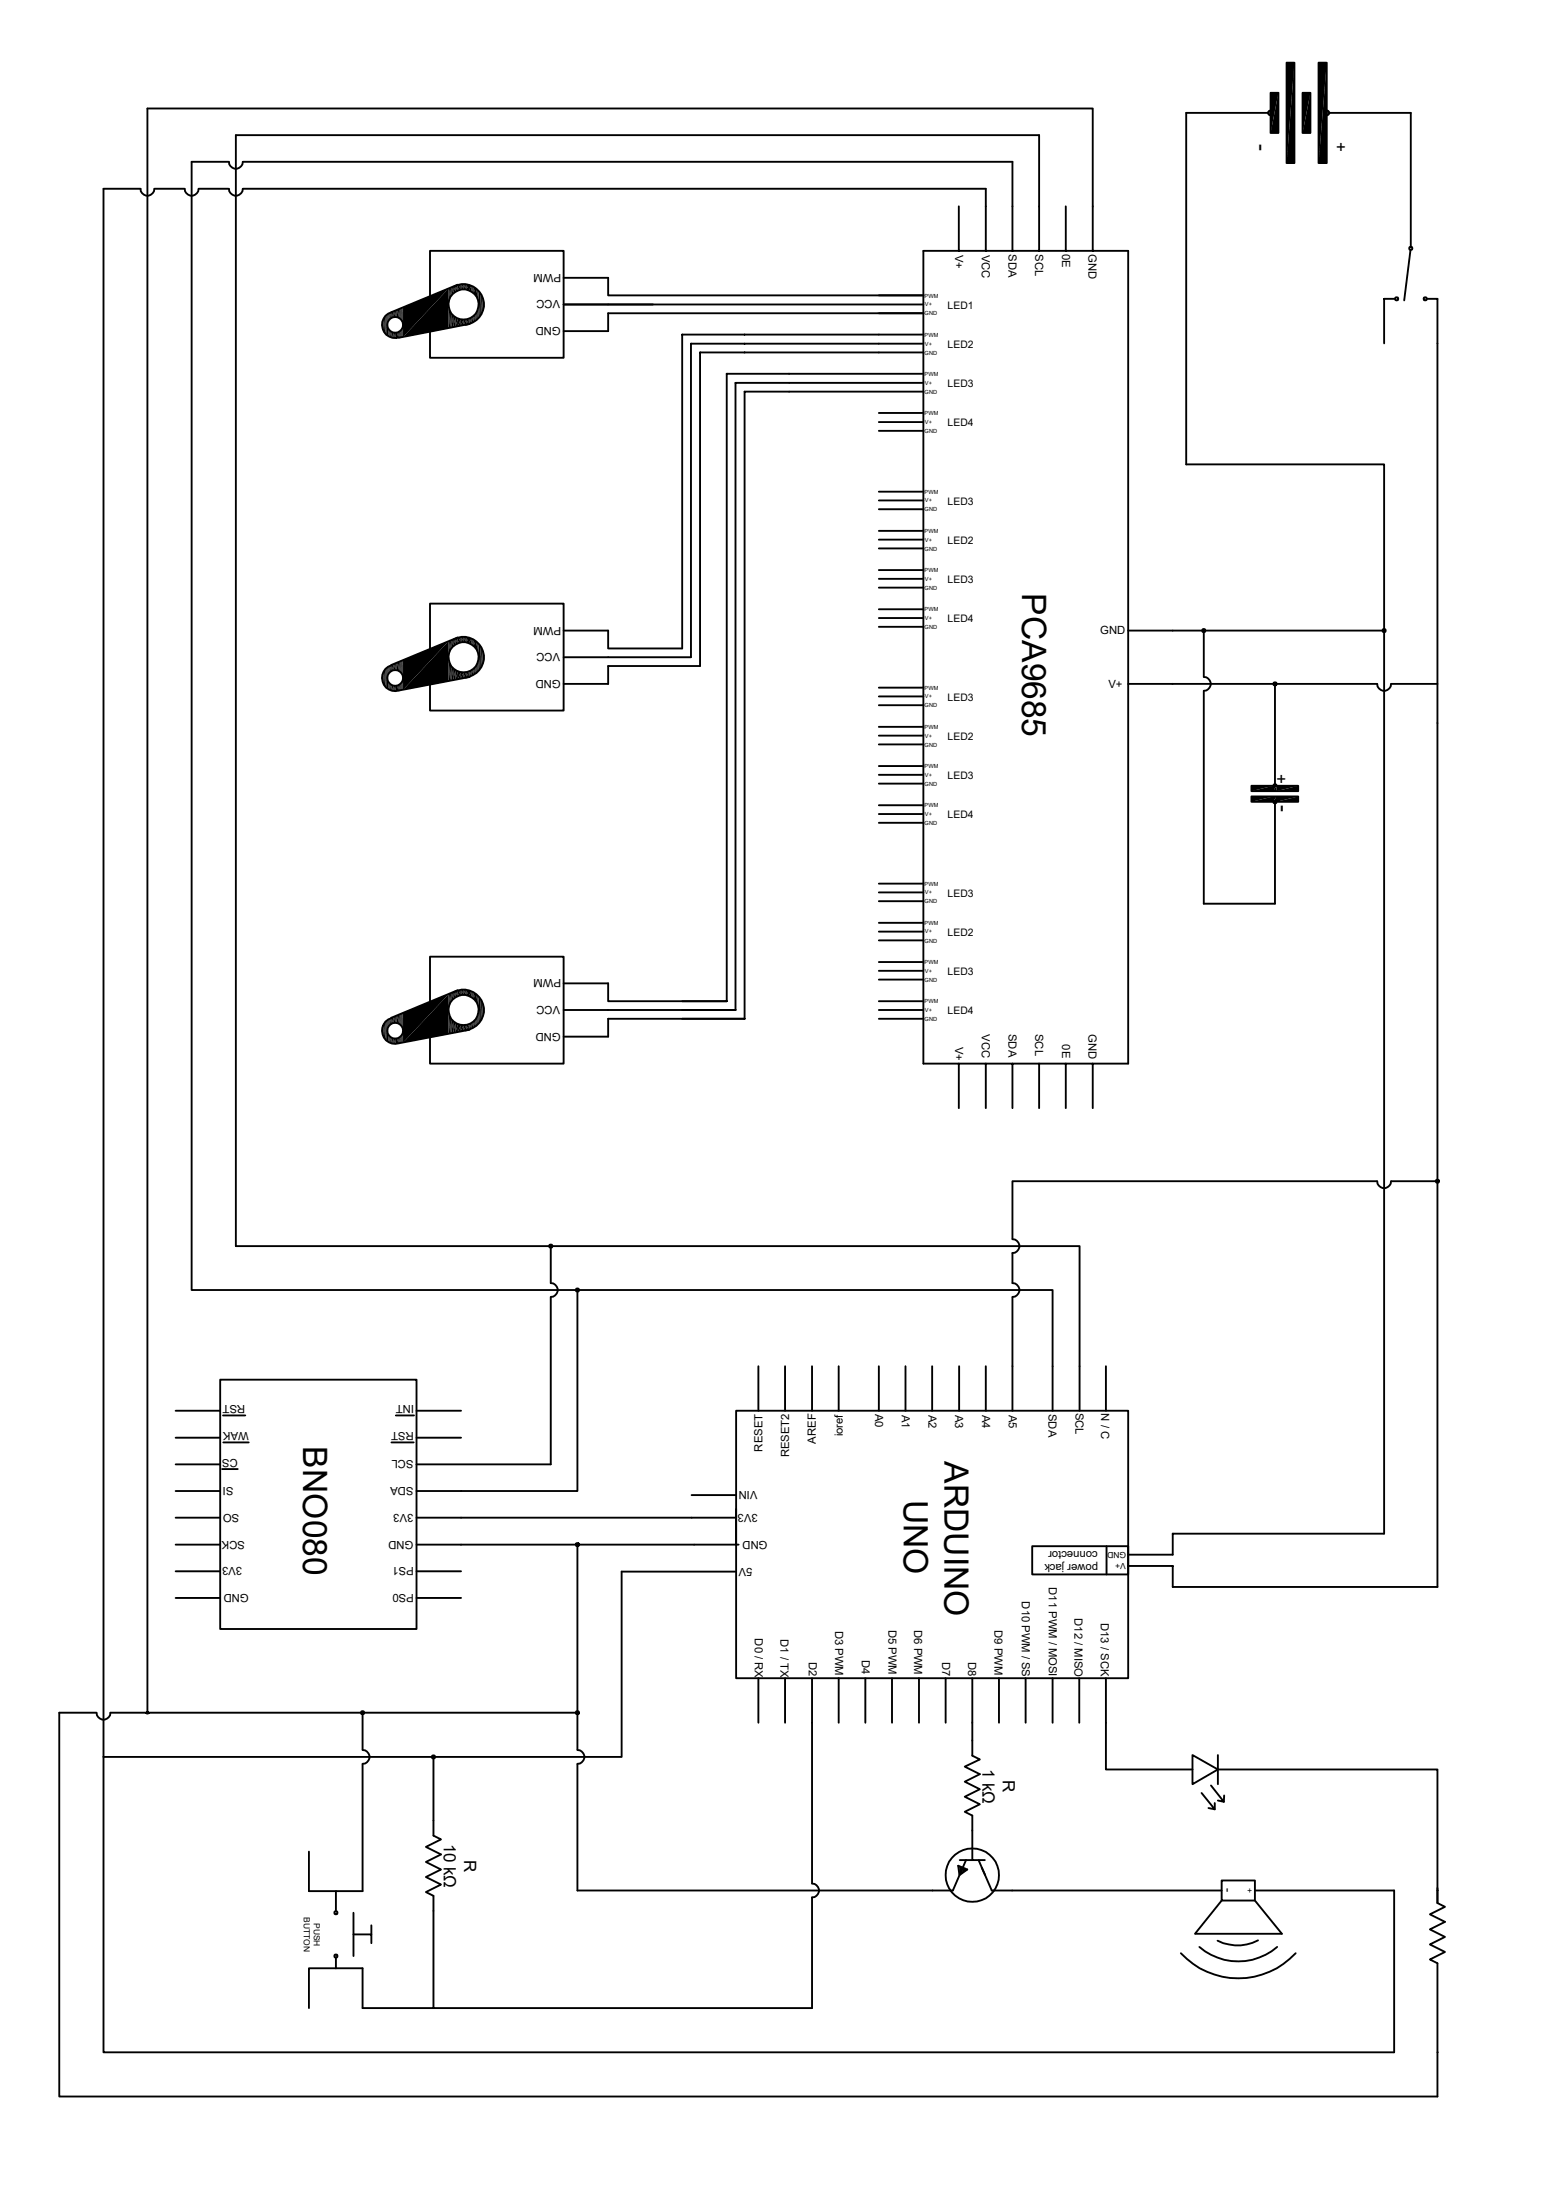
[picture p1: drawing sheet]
<svg xmlns="http://www.w3.org/2000/svg" width="210mm" height="297mm" viewBox="0 0 210 297" stroke-linecap="round" stroke-linejoin="round" font-family="sans-serif">
<g fill="none" stroke="#000" stroke-width=".25">
<path d="M171.1 15.2h-11v47.5h26.7v144.4h-28.5v2.8h-6M171.5 12.5h1.1v5.4h-1.1zM171.5 14.9l-.3 .3 .1 .3 .2 .1M173.7 8.5h1v13.5h-1zM175.8 12.5h1.1v5.4h-1.1zM178 8.5h1.1v13.5h-1.1zM179.1 14.9l.3 .3-.1 .3-.2 .1M179.4 15.2h11v18.1M20.8 25.5a.93 .93 0 0 1-.9 .9 .93 .93 0 0 1-.9-.9h-5v211.7M20.9 25.5h4M24.9 25.5a.93 .93 0 0 0 1 .9 .93 .93 0 0 0 .9-.9M26.8 25.5h4.1"/>
<path d="M30.9 21.8h-5v152.4h116.2v16.3M30.9 25.5a.93 .93 0 0 0 .9 .9 .93 .93 0 0 0 1-.9M30.9 21.8a.93 .93 0 0 0 .9 1 .93 .93 0 0 0 1-1M32.8 25.5h100.3v8.4M32.8 21.8h103.9v12.1M61.3 38.7a2.75 2.75 0 0 1 3.9 1.6 2.75 2.75 0 0 1-2.4 3.6M61.8 38.4l-9 3.8M64.8 39.3v3.6M76.1 37.5h6v2.4h42.5h-6M124.6 33.9h27.7v109.7h-27.7zM129.4 27.9v6M140.3 33.9v-15.7h-108.5v150h113.9v22.3"/>
<path d="M143.8 27.9v6M147.5 33.9v-19.3h-127.6v216.6M190.4 33.8l-.9 6.8M52.8 42.2a1.77 1.77 0 0 0-1.2 2.2 1.77 1.77 0 0 0 2.2 1.2M58 40v-6.1h18.1v14.4h-18.1v-3.5M63.4 43.7l-9.6 1.9M76.1 41.1h48.5M118.6 57h6M118.6 58.2h6M118.6 55.8h6M124.6 45.2h-32.5v42.3h-10v-2.4h-6M124.6 47.6h-30.1v42.3h-12.4v2.4h-6"/>
<path d="M124.6 42.3h-42.5v2.4h-6M124.6 46.4h-31.3v42.3h-17.2M124.6 51.7h-25.3v84.7h-23.2M124.6 52.9h-24.1v84.6h-18.4v2.5h-6M124.6 50.5h-26.5v84.7M188.3 40.3h-1.5v6.1M192.6 40.3h1.4v173.9h-35.7v-2.8h-6M118.6 67.6h6M118.6 68.7h6M118.6 66.4h6M118.6 72.9h6M118.6 74h6"/>
<path d="M118.6 71.7h6M118.6 78.1h6M118.6 79.3h6M118.6 77h6M52.8 89.8a1.77 1.77 0 0 0-1.2 2.2 1.77 1.77 0 0 0 2.2 1.2l9.6-1.8M58 87.6v-6.1h18.1v14.4h-18.1v-3.5M61.3 86.3a2.75 2.75 0 0 1 3.9 1.6 2.75 2.75 0 0 1-2.4 3.6M61.8 86.1l-9 3.7M64.8 86.9v3.7M118.6 83.4h6M118.6 84.6h6M118.6 82.3h6"/>
<path d="M118.6 94h6M118.6 95.2h6M118.6 92.8h6M118.6 99.3h6M118.6 98.1h6M162.5 91.4a.93 .93 0 0 1 .9 .9 .93 .93 0 0 1-.9 1M162.5 93.3v28.7h9.6v-13.5M162.5 85.1v6.3M172.1 92.3v13.5M185.8 92.3h-33.5M185.9 92.3a.93 .93 0 0 0 .9 1 .93 .93 0 0 0 .9-1M186.8 85.1h-34.5"/>
<path d="M187.8 92.3h6.2M118.6 100.5h6M118.6 104.6h6M118.6 105.8h6M118.6 103.4h6M118.6 109.9h6M118.6 111.1h6M118.6 108.7h6M118.6 119.3h6M168.9 107.5h6.3v.7h-6.3zM168.9 106.1h6.3v.7h-6.3zM171.9 108.2v.2l.2 .1 .2-.1v-.2"/>
<path d="M171.9 106.1v-.2h.2h.2v.2M52.8 137.5a1.77 1.77 0 0 0-1.2 2.2 1.77 1.77 0 0 0 2.2 1.1l9.6-1.8M58 135.3v-6.1h18.1v14.4h-18.1v-3.6M61.3 133.9a2.75 2.75 0 0 1 3.9 1.7 2.75 2.75 0 0 1-2.4 3.5M61.8 133.7l-9 3.7M64.8 134.5v3.7M76.1 132.8h6v2.4h16M92.1 135.2h6M118.6 120.5h6M118.6 121.7h6M118.6 125.8h6M118.6 127h6"/>
<path d="M118.6 124.6h6M118.6 131.1h6M118.6 132.2h6M118.6 129.9h6M118.6 136.4h6M118.6 137.5h6M118.6 135.2h6M129.4 143.6v6M133.1 143.6v6M136.7 143.6v6M140.3 143.6v6M143.8 143.6v6"/>
<path d="M147.5 143.6v6M185.8 159.5h-49.1v7.8M185.9 159.5a.93 .93 0 0 0 .9 .9 .93 .93 0 0 0 .9-.9M187.8 159.5h6.2M74.3 168.2v5a.93 .93 0 0 1 1 1 .93 .93 0 0 1-1 .9M74.3 175.1v22.6h-18.1M77.9 174.2v27.1h-21.7M136.7 175.1v15.4M136.7 167.3a.93 .93 0 0 1 .9 .9 .93 .93 0 0 1-.9 1v4a.93 .93 0 0 1 .9 1 .93 .93 0 0 1-.9 .9M23.7 197.7h6M23.7 194.1h6M23.7 190.5h6"/>
<path d="M29.7 186.3h26.5v33.6h-26.5zM30 198.3h2.1M30.1 191.1h3M30.1 194.7h3.5M52.8 194.7h3M53.4 191.1h2.5M56.2 194.1h6M56.2 190.5h6M99.4 190.5h52.9v36.1h-52.9zM102.4 184.4v6.1M106 184.4v6.1M109.6 184.4v6.1"/>
<path d="M113.2 184.4v6.1M118.6 184.4v6.1M122.2 184.4v6.1M125.8 184.4v6.1M129.5 184.4v6.1M133.1 184.4v6.1M149.3 184.4v6.1M23.7 215.7h6M23.7 212.1h6M23.7 208.5h6M23.7 204.9h6M23.7 201.3h6"/>
<path d="M56.2 215.7h6M56.2 212.1h6M56.2 204.9h43.2M77.9 208.5v27.7M93.3 201.8h6.1M99.4 203.7v4.8M99.4 212.2h-15.5v25h-69.9M99.7 208.5h-43.5M139.3 208.7h13v3.9h-13zM149.4 208.7v3.9M13 231.2h-5v51.8h186v-18l-1-.5 2-1-2-1 2-1-2-1 2-1-2-1.1 2-1-1-.5M14 237.2v39.9h174.2v-21.9h-18.8"/>
<path d="M48.9 236.3a.93 .93 0 0 1 1 .9 .93 .93 0 0 1-1 .9M48.9 238.2v17.1h-7.2v-5.3M48.9 231.2v5M58.5 237.2v10.6l1 .5-2 1 2 1.1-2 1 2 1-2 1 2 1-2 1 1 .5v15.2M77.9 236.3a.93 .93 0 0 1 1 .9 .93 .93 0 0 1-1 .9M77.9 231.2h-63a.93 .93 0 0 1-.9 1 .93 .93 0 0 1-1-1M77.9 238.2v17h50.7l1.8-4.1M102.4 226.6v6M106 226.6v6M109.6 226.6v27.7M113.2 226.6v6M116.8 226.6v6"/>
<path d="M120.4 226.6v6M124 226.6v6M127.6 226.6v6M131.2 226.6v10.4l1 .5-2 1 2 1-2 1 2 1.1-2 1 2 1-2 1 1 .5v6h1.7M134.8 226.6v6M138.4 226.6v6M142.1 226.6v6M145.7 226.6v6M149.3 226.6v12.3h11.7M161 236.9l3.4 2-3.4 2zM164.4 238.9h29.6v18M164.4 236.9v4"/>
<path d="M45.3 255.3v2.7M47.7 258.2v5.9M50.1 259.9v1.3M109.6 254.3a.93 .93 0 0 1 .9 .9 .93 .93 0 0 1-.9 1v14.9h-60.7v-5.4h-3.6M129.3 251.9l1.3 .5-1.1 .8zM129.5 251.1h1.7M132.1 251.1l1.8 4.1h31M132.5 252.1l.5 1.1M162.2 242.1l1.8 2.2-.9-.2M163.4 241l1.8 2.2-.8-.1M164 243.4v.9M164.9 253.9h4.5v2.7h-4.5z"/>
<path d="M164.9 256.6l-3.6 4.5h11.7l-3.6-4.5M165.2 242.4v.8M194 254.9v2M194 255.2h.1M45.3 265.7h-3.6v5.4M45.3 264.3v1.4M47.7 261.2h2.4v1.1M159.4 263.7a10.6 10.6 0 0 0 15.5 0M161.9 262.8a8 8 0 0 0 10.5 0M169.8 262a5.9 5.9 0 0 1-5.5 0M194 277.1h.1"/>
<circle cx="190.4" cy="33.5" r=".22"/>
<circle cx="53.3" cy="43.9" r="1.06"/>
<circle cx="62.6" cy="41.1" r="2.04"/>
<circle cx="188.5" cy="40.3" r=".22"/>
<circle cx="192.4" cy="40.3" r=".22"/>
<circle cx="53.3" cy="91.5" r="1.06"/>
<circle cx="62.6" cy="88.7" r="2.04"/>
<circle cx="162.5" cy="85.1" r=".22"/>
<circle cx="172.1" cy="92.3" r=".22"/>
<circle cx="186.8" cy="85.1" r=".22"/>
<circle cx="53.3" cy="139.1" r="1.06"/>
<circle cx="62.6" cy="136.3" r="2.04"/>
<circle cx="194" cy="159.5" r=".22"/>
<circle cx="74.3" cy="168.2" r=".22"/>
<circle cx="77.9" cy="174.1" r=".22"/>
<circle cx="77.9" cy="208.5" r=".22"/>
<circle cx="48.9" cy="231.2" r=".22"/>
<circle cx="58.5" cy="237.2" r=".22"/>
<circle cx="77.9" cy="231.2" r=".22"/>
<circle cx="45.3" cy="258.2" r=".22"/>
<circle cx="131.2" cy="253.1" r="3.6"/>
<circle cx="45.3" cy="264.1" r=".22"/>
</g>
<g fill="#000">
<path d="M171.1 15.2v.1zM171.2 15.1l-.1 .2zM171.2 15.1v.3zM171.2 15v.4zM171.2 15v.5zM171.3 14.9l-.1 .6zM171.3 14.9v.6zM171.3 14.9h.1l-.1 .6zM171.4 14.9v.7l-.1-.1zM171.4 14.9v.7zM171.4 14.9h.1l-.1 .7zM171.5 14.9v.7h-.1z"/>
<path d="M171.5 12.5h1.1l-1.1 5.4zM172.6 12.5v5.4h-1.1zM173.7 8.5h1l-1 13.5zM174.7 8.5v13.5h-1zM175.8 12.5h1.1l-1.1 5.4zM176.9 12.5v5.4h-1.1zM178 8.5h1.1l-1.1 13.5zM179.1 8.5v13.5h-1.1zM179.1 14.9v.7zM179.1 14.9h.1l-.1 .7zM179.2 14.9v.7h-.1zM179.2 14.9v.7z"/>
<path d="M179.2 14.9v.6zM179.3 15l-.1 .5zM179.3 15v.5zM179.4 15.1l-.1 .4zM179.4 15.2v.1zM179.4 15.1v.3zM179.4 15.2v.2zM54.4 41.5l6.1-2.6-6.1 6.6zM60.5 38.9v5.4l-6.1 1.2zM60.5 38.9v2zM60.6 38.9l-.1 2zM60.6 38.9h.1l-.1 1.7z"/>
<path d="M60.7 38.9v1.3l-.1 .4zM60.7 38.9l.2-.1-.2 1.4zM60.9 38.8v1.1l-.2 .3zM60.9 38.8l.3-.1-.3 1.2zM61.2 38.7v.9l-.3 .3zM61.2 38.7l.3-.1-.3 1zM61.5 38.6v.8l-.3 .2zM61.5 38.6l.3-.2-.3 1zM61.8 38.4v.8l-.3 .2zM61.8 38.4v.8zM61.8 38.4h.4l-.4 .8zM62.2 38.4v.7l-.4 .1z"/>
<path d="M62.2 38.4h.1l-.1 .7zM62.3 38.4v.7h-.1zM62.3 38.4h.3l-.3 .7zM62.6 38.4v.7h-.3zM62.6 38.4h.2l-.2 .7zM62.8 38.4v.7h-.2zM62.8 38.4h.1l-.1 .7zM62.9 38.4v.7h-.1zM63.3 38.4v.8zM62.9 38.4h.4l-.4 .7zM63.3 38.4v.8l-.4-.1zM63.3 38.4l.3 .2-.3 .6z"/>
<path d="M63.6 38.6v.8l-.3-.2zM63.6 38.6h.2l-.2 .8zM63.8 38.6v.9l-.2-.1zM63.8 38.6l.1 .1-.1 .8zM63.9 38.7v.9l-.1-.1zM64.2 38.9v1zM63.9 38.7l.3 .2-.3 .7zM64.2 38.9v1l-.3-.3zM64.2 38.9l.2 .1-.2 .9zM64.4 39v1.2l-.2-.3zM64.4 39l.1 .2-.1 1zM64.5 39.2v1.4l-.1-.4z"/>
<path d="M64.5 39.2v1.4zM64.6 39.2v1.6zM64.6 39.2v1.7zM51.6 43.6v.6zM51.6 43.5v.7zM51.6 43.2v1.3zM51.6 43.3v.9zM51.6 43.3v1.2v-.3zM51.8 43l-.2 1.5v-1.3zM51.8 43v1.8l-.2-.3zM51.8 43v1.8zM51.8 42.9v1.9z"/>
<path d="M52.2 44v1.3zM52.3 44.2l-.1 1.1zM52.2 42.4v1.4zM52.3 42.4l-.1 1.4zM52.3 44.2l.1 .2-.1 .9zM52.4 44.4v1l-.1-.1zM52.3 42.4h.1l-.1 1.2zM52.4 42.4v1l-.1 .2zM52.4 44.4l.1 .1-.1 .9zM52.5 44.5v1l-.1-.1zM52.5 42.3l-.1 1.1v-1zM52.5 42.3v.9l-.1 .2z"/>
<path d="M52.5 42.3v.9zM52.5 44.5v.1v.9zM52.5 44.6v.9zM52.6 44.7l-.1 .8zM52.5 42.3l.1-.1-.1 1zM52.6 42.2v.9l-.1 .1zM52.6 44.7l.1 .1-.1 .7zM52.7 44.8v.8l-.1-.1zM52.6 42.2h.1l-.1 .9zM52.7 42.2v.8l-.1 .1zM52.7 42.2v.8zM52.8 42.2l-.1 .8z"/>
<path d="M52.7 44.8h.2l-.2 .8zM52.9 44.8v.8h-.2zM52.9 44.8v.8zM52.9 44.9v.7zM52.8 42.2l.1-.1-.1 .8zM52.9 42.1v.8h-.1zM52.9 44.9l.2 .1-.2 .6zM53.1 45v.7l-.2-.1zM52.9 42.1l.2-.1-.2 .9zM53.1 42v.8l-.2 .1zM53.1 45v.7zM53.2 45l-.1 .7z"/>
<path d="M53.2 45h.1l-.1 .7zM53.3 45v.7h-.1zM53.1 42h.2l-.2 .8zM53.3 42v.8h-.2zM53.5 45v.7zM53.3 45h.2l-.2 .7zM53.5 45v.7h-.2zM53.3 42l.2-.1-.2 .9zM53.5 41.9v.9h-.2zM53.5 45l.2-.1-.2 .8zM53.7 44.9v.7l-.2 .1zM53.5 41.9l.2-.1-.2 1z"/>
<path d="M53.7 41.8v1.1l-.2-.1zM53.7 44.9l.1-.1-.1 .8zM53.8 44.8v.8h-.1zM53.9 44.8l-.1 .8zM53.7 41.8l.2-.1-.2 1.2zM53.9 41.7v1.3l-.2-.1zM53.9 44.8l.2-.1-.2 .9zM54.1 44.7v.9h-.2zM53.9 41.7l.2-.1-.2 1.4zM54.1 41.6v1.5l-.2-.1zM54.2 44.5l-.1 1.1v-.9zM54.2 44.5v1.1h-.1z"/>
<path d="M54.1 41.6h.1l-.1 1.5zM54.2 41.6v1.6l-.1-.1zM54.3 44.4l-.1 1.2v-1.1zM54.3 44.4v1.1l-.1 .1zM54.2 41.6l.1-.1-.1 1.7zM54.3 41.5v1.9l-.1-.2zM54.4 44.2l-.1 1.3zM54.4 41.5l-.1 1.9zM54.4 44v1.5zM60.9 42.3v1.9l-.2 .1zM60.9 42.3l.3 .3-.3 1.6zM61.2 42.6v1.6h-.3z"/>
<path d="M61.2 42.6l.3 .2-.3 1.4zM61.5 42.8v1.3l-.3 .1zM61.5 42.8l.3 .2-.3 1.1zM61.8 43v1.1h-.3zM61.8 43l.4 .1-.4 1zM62.2 43.1v.9l-.4 .1zM62.2 43.1h.4l-.4 .9zM62.6 43.1v.8l-.4 .1zM62.6 43.1h.3l-.3 .8zM62.9 43.1v.7l-.3 .1zM62.9 43.1l.4-.1-.4 .8zM63.3 43v.8h-.4z"/>
<path d="M63.3 43h.1l-.1 .8zM63.4 43v.7l-.1 .1zM63.4 43l.2-.2-.2 .9zM63.6 42.8v.8l-.2 .1zM63.6 42.8l.2-.1-.2 .9zM63.8 42.7v.9h-.2zM63.8 42.7l.1-.1-.1 1zM63.9 42.6v.9l-.1 .1zM64.2 42.3l-.3 1.2v-.9zM64.2 42.3v1l-.3 .2zM64.3 42.2l-.1 1.1v-1zM64.3 42.2v1.1h-.1z"/>
<path d="M64.4 42l-.1 1.3v-1.1zM64.4 42v1.2l-.1 .1zM64.5 41.7l-.1 1.5v-1.2zM64.5 41.7v1.4l-.1 .1zM64.6 41.3l-.1 1.8zM64.6 41.3v1.7l-.1 .1zM65.2 40.2l-.1 1.9zM65.3 40.6v1zM65.3 40.7v.9zM65.2 40.2l.1 .4-.1 1.5zM65.3 40.6v1l-.1 .5zM51.6 91.2v.6z"/>
<path d="M51.6 91.1v.7zM51.6 91.1v.8zM51.6 90.8v1.3zM51.6 90.8v1.4zM51.6 90.9v1zM51.6 90.9v1.2v-.2zM51.8 90.6l-.2 1.6v-1.4zM51.8 90.6v1.8l-.2-.2zM51.8 90.6v1.8zM51.8 90.6v1.9zM52.2 91.6v1.4zM52.2 91.7v1.3z"/>
<path d="M52.3 91.8l-.1 1.2zM52.2 90v1.4zM52.3 90l-.1 1.4zM52.3 91.8l.1 .2-.1 1zM52.4 92v1h-.1zM52.3 90h.1l-.1 1.2zM52.4 90v1l-.1 .2zM52.4 92l.1 .2-.1 .8zM52.5 92.2v.9l-.1-.1zM52.5 89.9l-.1 1.1v-1zM52.5 89.9v.9l-.1 .2zM52.5 89.9v.9z"/>
<path d="M52.5 92.2v.9zM52.6 92.3l-.1 .8zM52.5 89.9h.1l-.1 .9zM52.6 89.9v.8l-.1 .1zM52.6 92.3l.1 .1-.1 .7zM52.7 92.4v.8l-.1-.1zM52.6 89.9l.1-.1-.1 .9zM52.7 89.8v.8l-.1 .1zM52.7 89.8v.8zM52.8 89.8l-.1 .8zM52.7 92.4l.2 .1-.2 .7zM52.9 92.5v.8l-.2-.1z"/>
<path d="M52.9 92.5v.8zM52.8 89.8l.1-.1-.1 .9zM52.9 89.7v.8l-.1 .1zM52.9 92.5l.2 .1-.2 .7zM53.1 92.6v.7h-.2zM52.9 89.7h.2l-.2 .8zM53.1 89.7v.7l-.2 .1zM53.1 92.6v.7zM53.2 92.6l-.1 .7zM53.2 92.6h.1l-.1 .7zM53.3 92.6v.7h-.1zM53.1 89.7l.2-.1-.2 .8z"/>
<path d="M53.3 89.6v.8h-.2zM53.5 92.6v.7zM53.3 92.6h.2l-.2 .7zM53.5 92.6v.7h-.2zM53.3 89.6l.2-.1-.2 .9zM53.5 89.5v.9h-.2zM53.5 92.6l.2-.1-.2 .8zM53.7 92.5v.8h-.2zM53.5 89.5l.2-.1-.2 1zM53.7 89.4v1.1l-.2-.1zM53.7 92.5h.1l-.1 .8zM53.8 92.5v.7l-.1 .1z"/>
<path d="M53.9 92.4l-.1 .8zM53.7 89.4l.2-.1-.2 1.2zM53.9 89.3v1.3l-.2-.1zM53.9 92.4l.2-.1-.2 .9zM54.1 92.3v.9h-.2zM53.9 89.3h.2l-.2 1.3zM54.1 89.3v1.4l-.2-.1zM54.1 92.3l.1-.1-.1 1zM54.2 92.2v1h-.1zM54.1 89.3l.1-.1-.1 1.5zM54.2 89.2v1.6l-.1-.1zM54.3 92l-.1 1.2v-1z"/>
<path d="M54.3 92v1.1l-.1 .1zM54.2 89.2h.1l-.1 1.6zM54.3 89.2v1.8l-.1-.2zM54.4 91.8l-.1 1.3zM54.3 89.2v1.8zM54.4 91.6v1.5zM54.4 89.1l6.1-2.5-6.1 6.5zM60.5 86.6v5.3l-6.1 1.2zM60.5 86.6v2zM60.6 86.6l-.1 2zM60.6 86.6l.1-.1-.1 1.7zM60.7 86.5v1.3l-.1 .4z"/>
<path d="M60.9 90v1.9h-.2zM60.7 86.5l.2-.1-.2 1.4zM60.9 86.4v1.1l-.2 .3zM60.9 90l.3 .3-.3 1.6zM61.2 90.3v1.5l-.3 .1zM60.9 86.4l.3-.1-.3 1.2zM61.2 86.3v.9l-.3 .3zM61.2 90.3l.3 .2-.3 1.3zM61.5 90.5v1.2l-.3 .1zM61.2 86.3l.3-.1-.3 1zM61.5 86.2v.8l-.3 .2zM61.5 86.2l.3-.1-.3 .9z"/>
<path d="M61.8 86.1v.8l-.3 .1zM61.8 86.1v.8zM61.5 90.5l.3 .1-.3 1.1zM61.8 90.6v1.1h-.3zM61.8 90.6l.4 .1-.4 1zM62.2 90.7v.9l-.4 .1zM61.8 86.1l.4-.1-.4 .8zM62.2 86v.7l-.4 .1zM62.2 86h.1l-.1 .7zM62.3 86v.7h-.1zM62.3 86h.3l-.3 .7zM62.6 86v.7h-.3z"/>
<path d="M62.2 90.7l.4 .1-.4 .8zM62.6 90.8v.7l-.4 .1zM62.6 86h.2l-.2 .7zM62.8 86v.7h-.2zM62.8 86h.1l-.1 .7zM62.9 86v.7h-.1zM62.6 90.8l.3-.1-.3 .8zM62.9 90.7v.7l-.3 .1zM63.3 86.1v.7zM62.9 90.7l.4-.1-.4 .8zM63.3 90.6v.8h-.4zM62.9 86l.4 .1-.4 .6z"/>
<path d="M63.3 86.1v.7l-.4-.1zM63.3 90.6h.1l-.1 .8zM63.4 90.6v.8h-.1zM63.4 90.6l.2-.1-.2 .9zM63.6 90.5v.8l-.2 .1zM63.3 86.1l.3 .1-.3 .6zM63.6 86.2v.8l-.3-.2zM63.6 86.2h.2l-.2 .8zM63.8 86.2v.9l-.2-.1zM63.6 90.5l.2-.2-.2 1zM63.8 90.3v.9l-.2 .1zM63.9 90.3l-.1 .9v-.9z"/>
<path d="M63.9 90.3v.8l-.1 .1zM63.8 86.2l.1 .2-.1 .7zM63.9 86.4v.8l-.1-.1zM64.2 86.5v1zM64.2 90l-.3 1.1v-.8zM64.2 90v1l-.3 .1zM63.9 86.4l.3 .1-.3 .7zM64.2 86.5v1l-.3-.3zM64.3 89.8l-.1 1.2v-1zM64.3 89.8v1.1l-.1 .1zM64.4 89.6l-.1 1.3v-1.1zM64.4 89.6v1.2l-.1 .1z"/>
<path d="M64.2 86.5l.2 .2-.2 .8zM64.4 86.7v1.1l-.2-.3zM64.5 89.3l-.1 1.5v-1.2zM64.5 89.3v1.4l-.1 .1zM64.4 86.7l.1 .1-.1 1zM64.5 86.8v1.4l-.1-.4zM64.5 86.8v1.4zM64.6 86.8v1.6zM64.6 86.9v1.7zM64.6 88.9l-.1 1.8zM64.6 88.9v1.7l-.1 .1zM65.2 87.8l-.1 1.9z"/>
<path d="M65.3 88.2v1zM65.3 88.3v.9zM65.2 87.8l.1 .4-.1 1.5zM65.3 88.2v1l-.1 .5zM162.3 85v.2zM162.3 85v.1zM162.3 85v.3zM162.3 84.9v.4zM162.4 84.9l-.1 .4zM162.4 84.9v.4zM162.5 84.9l-.1 .4zM162.5 84.9v.4z"/>
<path d="M162.6 84.9l-.1 .4zM162.6 84.9v.4zM162.6 85v.3zM162.7 85v.3zM162.7 85l-.1 .3zM162.7 85v.2zM162.7 85.1v.1zM171.8 92.3v.1zM171.9 92.2v.3zM172 92.1l-.1 .4zM172 92.1v.4zM172 92.1v.5z"/>
<path d="M172.1 92.1l-.1 .5zM172.1 92.1v.5zM172.2 92.1l-.1 .5zM172.2 92.1v.4zM172.3 92.2v.3zM172.3 92.2l-.1 .3zM172.3 92.3v.1zM172.3 92.3v.2zM186.6 85v.1zM186.6 85v.2zM186.6 85v.3zM186.7 84.9l-.1 .4z"/>
<path d="M186.7 84.9v.4zM186.8 84.9l-.1 .4zM186.8 84.9v.4zM186.9 84.9l-.1 .4zM186.9 84.9v.4zM187 85v.3zM187 85l-.1 .3zM187 85v.2zM187.1 85.1l-.1 .1zM171.8 108.2v.1zM171.8 106v.1zM171.8 107.5v.7z"/>
<path d="M171.8 106.1v.7zM168.9 107.5h2.9l-2.9 .7zM168.9 108.2l2.9-.7v.7zM168.9 106.1h2.9l-2.9 .7zM168.9 106.8l2.9-.7v.7zM171.9 108.2v.2zM171.9 106l-.1 .1zM171.9 105.9v.2zM171.9 106v.1zM172 108.2v.3zM172 105.9l-.1 .2zM172 105.9v.2z"/>
<path d="M172 105.8v.3zM172.1 108.2l-.1 .3zM172.1 105.8l-.1 .3zM172.1 108.2v.3zM172.1 105.8v.3zM172.2 108.2l-.1 .3zM172.2 105.9l-.1 .2zM172.2 108.2v.3zM172.2 105.9v.2zM172.2 108.2v.2zM172.3 108.2l-.1 .2zM172.3 105.9l-.1 .2z"/>
<path d="M172.3 107.5v.7zM172.3 108.2v.1zM172.3 106v.1zM172.3 108.2v.2zM172.3 105.9v.2zM171.8 107.5h.5l-.5 .7zM172.3 107.5v.7h-.5zM171.8 106.1h.5l-.5 .7zM172.3 106.1v.7h-.5zM172.3 107.5h2.9l-2.9 .7zM172.3 108.2l2.9-.7v.7zM172.3 106.1h2.9l-2.9 .7z"/>
<path d="M172.3 106.8l2.9-.7v.7zM51.6 138.8v.6zM51.6 138.8v.7zM51.6 138.5v1.2zM51.6 138.5v1.3zM51.6 138.5v1zM51.6 138.5v1.2v-.2zM51.8 138.2l-.2 1.6v-1.3zM51.8 138.2v1.8l-.2-.2zM51.8 138.2v1.8zM51.8 138.2v1.9zM52.2 139.2v1.4z"/>
<path d="M52.2 139.3v1.3zM52.3 139.4l-.1 1.2zM52.2 137.7v1.3zM52.3 137.7l-.1 1.3zM52.3 139.4l.1 .2-.1 1zM52.4 139.6v1h-.1zM52.3 137.7l.1-.1-.1 1.3zM52.4 137.6v1l-.1 .3zM52.4 139.6l.1 .2-.1 .8zM52.5 139.8v.9l-.1-.1zM52.4 137.6l.1-.1-.1 1.1zM52.5 137.5v1l-.1 .1z"/>
<path d="M52.5 137.5v1zM52.5 139.8v.1v.8zM52.5 139.9v.9v-.1zM52.5 139.9v.9zM52.6 140l-.1 .8zM52.5 137.5h.1l-.1 .9zM52.6 137.5v.8l-.1 .1zM52.6 137.5l.1-.1-.1 .9zM52.7 137.4v.8l-.1 .1zM52.7 137.4v.8zM52.8 137.4l-.1 .8zM52.8 137.4h.1l-.1 .8z"/>
<path d="M52.9 137.4v.7l-.1 .1zM52.9 137.4l.2-.1-.2 .8zM53.1 137.3v.7l-.2 .1zM53.1 137.3l.2-.1-.2 .8zM53.3 137.2v.8h-.2zM53.3 137.2l.2-.1-.2 .9zM53.5 137.1v.9h-.2zM53.5 137.1l.2-.1-.2 1zM53.7 137v1.1l-.2-.1zM53.7 137l.2-.1-.2 1.2zM53.9 136.9v1.3l-.2-.1zM53.9 140h.2l-.2 .8z"/>
<path d="M54.1 140v.8h-.2zM53.9 136.9h.2l-.2 1.3zM54.1 136.9v1.4l-.2-.1zM54.2 139.8l-.1 1v-.8zM54.2 139.8v1h-.1zM54.1 136.9l.1-.1-.1 1.5zM54.2 136.8v1.7l-.1-.2zM54.3 139.6l-.1 1.2v-1zM54.3 139.6v1.2h-.1zM54.2 136.8h.1l-.1 1.7zM54.3 136.8v1.8l-.1-.1zM54.4 139.4l-.1 1.4z"/>
<path d="M54.3 136.8v1.8zM54.4 139.2v1.6zM54.4 136.7l6.1-2.5-6.1 6.6zM60.5 134.2v5.4l-6.1 1.2zM60.5 134.2v2zM60.6 134.2l-.1 2zM60.6 134.2h.1l-.1 1.6zM60.7 134.2v1.3l-.1 .3zM60.9 137.6v1.9h-.2zM60.7 134.2l.2-.1-.2 1.4zM60.9 134.1v1l-.2 .4zM60.9 137.6l.3 .3-.3 1.6z"/>
<path d="M61.2 137.9v1.5l-.3 .1zM60.9 134.1l.3-.2-.3 1.2zM61.2 133.9v.9l-.3 .3zM61.2 137.9l.3 .2-.3 1.3zM61.5 138.1v1.3h-.3zM61.2 133.9l.3-.1-.3 1zM61.5 133.8v.8l-.3 .2zM61.5 133.8l.3-.1-.3 .9zM61.8 133.7v.8l-.3 .1zM61.8 133.7v.8zM61.5 138.1l.3 .2-.3 1.1zM61.8 138.3v1l-.3 .1z"/>
<path d="M61.8 138.3l.4 .1-.4 .9zM62.2 138.4v.8l-.4 .1zM61.8 133.7l.4-.1-.4 .9zM62.2 133.6v.8l-.4 .1zM62.2 133.6h.1l-.1 .8zM62.3 133.6v.7l-.1 .1zM62.3 133.6h.3l-.3 .7zM62.6 133.6v.7h-.3zM62.2 138.4h.4l-.4 .8zM62.6 138.4v.7l-.4 .1zM62.6 133.6h.2l-.2 .7zM62.8 133.6v.7h-.2z"/>
<path d="M62.8 133.6h.1l-.1 .7zM62.9 133.6v.8l-.1-.1zM62.6 138.4h.3l-.3 .7zM62.9 138.4v.7h-.3zM63.3 133.7v.8zM62.9 138.4l.4-.1-.4 .8zM63.3 138.3v.7l-.4 .1zM62.9 133.6l.4 .1-.4 .7zM63.3 133.7v.8l-.4-.1zM63.3 138.3l.1-.1-.1 .8zM63.4 138.2v.8h-.1zM63.4 138.2l.2-.1-.2 .9z"/>
<path d="M63.6 138.1v.8l-.2 .1zM63.3 133.7l.3 .1-.3 .7zM63.6 133.8v.8l-.3-.1zM63.6 133.8l.2 .1-.2 .7zM63.8 133.9v.8l-.2-.1zM63.6 138.1l.2-.1-.2 .9zM63.8 138v.8l-.2 .1zM63.9 137.9l-.1 .9v-.8zM63.9 137.9v.8l-.1 .1zM63.8 133.9l.1 .1-.1 .7zM63.9 134v.8l-.1-.1zM64.2 134.1v1z"/>
<path d="M64.2 137.6l-.3 1.1v-.8zM64.2 137.6v1l-.3 .1zM63.9 134l.3 .1-.3 .7zM64.2 134.1v1l-.3-.3zM64.3 137.5l-.1 1.1v-1zM64.3 137.5v1.1h-.1zM64.4 137.3l-.1 1.3v-1.1zM64.4 137.3v1.1l-.1 .2zM64.2 134.1l.2 .2-.2 .8zM64.4 134.3v1.2l-.2-.4zM64.5 136.9l-.1 1.5v-1.1zM64.5 136.9v1.4l-.1 .1z"/>
<path d="M64.4 134.3l.1 .1-.1 1.1zM64.5 134.4v1.4l-.1-.3zM64.5 134.4v1.4zM64.6 134.5v1.6zM64.6 134.5v1.7zM64.6 136.5l-.1 1.8zM64.6 136.5v1.7l-.1 .1zM65.2 135.4l-.1 2zM65.3 135.8v1.1zM65.3 135.9v1zM65.2 135.4l.1 .4-.1 1.5zM65.3 135.8v1.1l-.1 .4z"/>
<path d="M65.3 135.9v.9zM52.6 140h.1l-.1 .8zM52.7 140v.8h-.1zM52.7 140l.2 .1-.2 .7zM52.9 140.1v.8l-.2-.1zM52.9 140.1v.8zM52.9 140.1l.2 .1-.2 .7zM53.1 140.2v.7h-.2zM53.1 140.2v.7zM53.2 140.2l-.1 .7zM53.2 140.2h.1l-.1 .7zM53.3 140.2v.7h-.1z"/>
<path d="M53.5 140.2v.7zM53.3 140.2h.2l-.2 .7zM53.5 140.2v.7h-.2zM53.5 140.2l.2-.1-.2 .8zM53.7 140.1v.8h-.2zM53.7 140.1h.1l-.1 .8zM53.8 140.1v.7l-.1 .1zM53.8 140.1v.7zM53.9 140l-.1 .8zM193.8 159.3v.2zM193.8 159.3v.3zM193.8 159.4v.1z"/>
<path d="M193.9 159.3v.3zM193.9 159.3l-.1 .3zM193.9 159.2v.5zM194 159.2l-.1 .5zM194 159.2v.5zM194.1 159.2l-.1 .5zM194.1 159.2v.5zM194.1 159.3v.4zM194.1 159.3v.3zM194.2 159.3l-.1 .3zM194.2 159.3v.3zM194.3 159.4v.1z"/>
<path d="M194.3 159.4l-.1 .2zM74.1 168.1v.2zM74.1 168.1v.1zM74.2 168.1v.3zM74.2 168v.4zM74.3 168l-.1 .4zM74.3 168v.4zM74.4 168l-.1 .4zM74.4 168v.4zM74.5 168l-.1 .4zM74.5 168v.4zM74.5 168.1v.3z"/>
<path d="M74.6 168.1v.2zM74.6 168.2v.1zM74.5 168.1v.2zM74.6 168.1l-.1 .2zM77.7 174.1v.1zM77.7 174.1v.2zM77.8 174v.3zM77.8 174v.4zM77.9 173.9v.5zM77.9 173.9h.1l-.1 .5zM78 173.9v.5h-.1zM78.1 173.9v.5z"/>
<path d="M78.1 174v.4zM78 173.9v.5zM78.1 173.9l-.1 .5zM78.2 174.1v.1zM78.2 174.1v.2zM78.1 174v.3zM78.2 174.1l-.1 .2zM77.7 208.4v.2zM77.7 208.4v.1zM77.8 208.4v.3zM77.8 208.3v.4zM77.9 208.3v.4z"/>
<path d="M77.9 208.3h.1l-.1 .4zM78 208.3v.4h-.1zM78.1 208.3v.4zM78 208.3v.4zM78.1 208.3l-.1 .4zM78.1 208.4v.3zM78.2 208.4v.2zM78.2 208.5v.1zM78.2 208.4l-.1 .3zM19.7 231.1v.2zM19.7 231.1v.3zM19.7 231.2v.1z"/>
<path d="M19.8 231.1l-.1 .3zM19.8 231v.4zM19.8 231v.5zM19.9 231l-.1 .5zM19.9 231v.5zM20 231l-.1 .5zM20 231v.5zM20 231.1v.4zM20 231.1v.3zM20.1 231.1l-.1 .3zM20.1 231.1v.3zM20.2 231.2v.1z"/>
<path d="M20.2 231.2l-.1 .2zM48.7 231.2v.1zM48.7 231.1v.3zM48.7 231.1v.2zM48.8 231.1v.3zM48.9 231l-.1 .4zM48.9 231v.5zM49 231l-.1 .5zM49 231v.5zM49.1 231.1l-.1 .4zM49.1 231.1v.3zM49.1 231.2v.2z"/>
<path d="M49.1 231.2v.1zM49.2 231.2l-.1 .1zM58.3 237.1v.2zM58.3 237.2v.1zM58.3 237v.4zM58.3 237.1v.3zM58.4 237l-.1 .4zM58.4 237v.4zM58.5 237l-.1 .4zM58.5 237v.4zM58.6 237l-.1 .4zM58.6 237v.4z"/>
<path d="M58.7 237l-.1 .4zM58.7 237.1v.3zM58.7 237v.4zM58.8 237.2v.1zM58.7 237.1v.2zM58.8 237.2l-.1 .1zM77.7 231.1v.2zM77.7 231.1v.3zM77.7 231.2v.1zM77.8 231.1v.3zM77.9 231l-.1 .4zM77.9 231v.5z"/>
<path d="M77.9 231h.1l-.1 .5zM78 231v.5h-.1zM78.1 231v.5zM78.1 231.1v.4zM78 231v.5zM78.1 231l-.1 .5zM78.1 231.1v.3zM78.2 231.2v.1zM78.2 231.1v.3zM78.2 231.2v.2zM78.2 231.1l-.1 .3zM129.3 251.9l.2 .1v1.2z"/>
<path d="M129.5 252l.5 .1-.5 1.1zM130 252.1v.8l-.5 .3zM130 252.1l.6 .3-.6 .5z"/>
</g>
<g fill="none" stroke="#000" stroke-width=".13">
<path d="M64.6 39.2v3.8M64.9 39.6v3M52 42.6v2.5M52.2 42.4v2.9M54.3 41.5v2.1M54.4 41.5v2.3M60.6 41.3v3M65.1 40v2.1M52 90.3v2.5M52.2 90v3M54.3 89.2v2M54.4 89.1v2.3"/>
<path d="M60.6 88.9v3M64.6 86.9v3.7M64.9 87.2v3M65.1 87.7v2M52 137.9v2.5M52.2 137.7v2.9M54.3 136.8v2.1M54.4 136.7v2.3M60.6 136.5v3.1M64.6 134.5v3.7M64.9 134.9v2.9M65.1 135.3v2.1"/>
</g>
<g fill="none" stroke="#000" stroke-width=".17">
<path d="M65 39.7v2.8M51.9 42.7v2.4M52.1 42.5v2.8M60.7 41.7v2.6M60.8 42v2.3M51.9 90.3v2.4M52.1 90.1v2.8M60.7 89.3v2.6M60.8 89.6v2.3M65 87.3v2.9M51.9 137.9v2.4M52.1 137.7v2.8"/>
<path d="M60.7 136.9v2.6M60.8 137.3v2.2M65 135v2.8"/>
</g>
<g font-size="4.5">
<text x="138" y="80.1" transform="rotate(90 138 80.1)">PCA9685</text>
<text x="40.9" y="195.3" transform="rotate(90 40.9 195.3)">BNO080</text>
<text x="127.5" y="197.3" transform="rotate(90 127.5 197.3)">ARDUINO</text>
<text x="122" y="202.5" transform="rotate(90 122 202.5)">UNO</text>
</g>
<g font-size="2.8">
<text x="169.4" y="19.5" transform="rotate(90 169.4 19.5)">-</text>
<text x="172.3" y="108.7" transform="rotate(90 172.3 108.7)">-</text>
</g>
<g font-size="2.3">
<text x="180.2" y="19.2" transform="rotate(90 180.2 19.2)">+</text>
<text x="172.2" y="104.5" transform="rotate(90 172.2 104.5)">+</text>
<text x="132.6" y="238.8" transform="rotate(90 132.6 238.8)">1 kΩ</text>
<text x="135.3" y="240.3" transform="rotate(90 135.3 240.3)">R</text>
<text x="59.9" y="248.9" transform="rotate(90 59.9 248.9)">10 kΩ</text>
<text x="62.7" y="251.1" transform="rotate(90 62.7 251.1)">R</text>
</g>
<text font-size="1.7" x="165.2" y="254.9" transform="rotate(90 165.2 254.9)">-</text>
<g font-size="1.5">
<text x="128.9" y="34.4" transform="rotate(90 128.9 34.4)">V+</text>
<text x="132.5" y="34.4" transform="rotate(90 132.5 34.4)">VCC</text>
<text x="136.1" y="34.3" transform="rotate(90 136.1 34.3)">SDA</text>
<text x="139.7" y="34.3" transform="rotate(90 139.7 34.3)">SCL</text>
<text x="143.3" y="34.3" transform="rotate(90 143.3 34.3)">0E</text>
<text x="146.9" y="34.3" transform="rotate(90 146.9 34.3)">GND</text>
<text x="75.6" y="40.6" transform="rotate(-180 75.6 40.6)">VCC</text>
<text x="75.7" y="37" transform="rotate(-180 75.7 37)">PWM</text>
<text x="75.7" y="44.2" transform="rotate(-180 75.7 44.2)">GND</text>
<text x="75.6" y="88.2" transform="rotate(-180 75.6 88.2)">VCC</text>
<text x="75.7" y="84.6" transform="rotate(-180 75.7 84.6)">PWM</text>
<text x="148.5" y="85.6">GND</text>
<text x="75.7" y="91.8" transform="rotate(-180 75.7 91.8)">GND</text>
<text x="149.6" y="92.9">V+</text>
<text x="75.6" y="135.8" transform="rotate(-180 75.6 135.8)">VCC</text>
<text x="75.7" y="132.2" transform="rotate(-180 75.7 132.2)">PWM</text>
<text x="75.7" y="139.4" transform="rotate(-180 75.7 139.4)">GND</text>
<text x="128.9" y="141.3" transform="rotate(90 128.9 141.3)">V+</text>
<text x="132.5" y="139.6" transform="rotate(90 132.5 139.6)">VCC</text>
<text x="136.1" y="139.6" transform="rotate(90 136.1 139.6)">SDA</text>
<text x="139.7" y="139.6" transform="rotate(90 139.7 139.6)">SCL</text>
<text x="143.3" y="141" transform="rotate(90 143.3 141)">0E</text>
<text x="146.9" y="139.6" transform="rotate(90 146.9 139.6)">GND</text>
<text x="33.1" y="189.7" transform="rotate(-180 33.1 189.7)">RST</text>
<text x="55.9" y="189.7" transform="rotate(-180 55.9 189.7)">INT</text>
<text x="118.1" y="190.8" transform="rotate(90 118.1 190.8)">A0</text>
<text x="121.7" y="191" transform="rotate(90 121.7 191)">A1</text>
<text x="125.3" y="191" transform="rotate(90 125.3 191)">A2</text>
<text x="128.9" y="191" transform="rotate(90 128.9 191)">A3</text>
<text x="132.5" y="191" transform="rotate(90 132.5 191)">A4</text>
<text x="136.1" y="191" transform="rotate(90 136.1 191)">A5</text>
<text x="141.5" y="190.9" transform="rotate(90 141.5 190.9)">SDA</text>
<text x="145.2" y="190.7" transform="rotate(90 145.2 190.7)">SCL</text>
<text x="148.6" y="190.8" transform="rotate(90 148.6 190.8)">N / C</text>
<text x="32.1" y="196.9" transform="rotate(-180 32.1 196.9)">CS</text>
<text x="33.6" y="193.3" transform="rotate(-180 33.6 193.3)">WAK</text>
<text x="55.8" y="197.1" transform="rotate(-180 55.8 197.1)">SCL</text>
<text x="55.8" y="193.3" transform="rotate(-180 55.8 193.3)">RST</text>
<text x="102.9" y="196" transform="rotate(-90 102.9 196)">RESET</text>
<text x="106.5" y="196.8" transform="rotate(-90 106.5 196.8)">RESET2</text>
<text x="110.1" y="194.9" transform="rotate(-90 110.1 194.9)">AREF</text>
<text x="113.7" y="193.9" transform="rotate(-90 113.7 193.9)">ioref</text>
<text x="31.5" y="200.7" transform="rotate(-180 31.5 200.7)">SI</text>
<text x="55.8" y="200.7" transform="rotate(-180 55.8 200.7)">SDA</text>
<text x="102.2" y="201.3" transform="rotate(-180 102.2 201.3)">VIN</text>
<text x="32.3" y="204.4" transform="rotate(-180 32.3 204.4)">SO</text>
<text x="33.1" y="208" transform="rotate(-180 33.1 208)">SCK</text>
<text x="55.8" y="208" transform="rotate(-180 55.8 208)">GND</text>
<text x="55.8" y="204.4" transform="rotate(-180 55.8 204.4)">3V3</text>
<text x="102.3" y="204.4" transform="rotate(-180 102.3 204.4)">3V3</text>
<text x="103.6" y="208" transform="rotate(-180 103.6 208)">GND</text>
<text x="148.2" y="209.3" transform="rotate(-180 148.2 209.3)">connector</text>
<text x="32.7" y="211.6" transform="rotate(-180 32.7 211.6)">3V3</text>
<text x="33.6" y="215.2" transform="rotate(-180 33.6 215.2)">GND</text>
<text x="55.8" y="215.2" transform="rotate(-180 55.8 215.2)">PS0</text>
<text x="55.8" y="211.6" transform="rotate(-180 55.8 211.6)">PS1</text>
<text x="101.6" y="211.6" transform="rotate(-180 101.6 211.6)">5V</text>
<text x="141.6" y="214.3" transform="rotate(90 141.6 214.3)">D11 PWM / MOSI</text>
<text x="148.2" y="211.1" transform="rotate(-180 148.2 211.1)">power jack</text>
<text x="101.9" y="221.2" transform="rotate(90 101.9 221.2)">D0 / RX</text>
<text x="105.4" y="221.3" transform="rotate(90 105.4 221.3)">D1 / TX</text>
<text x="112.7" y="220.2" transform="rotate(90 112.7 220.2)">D3 PWM</text>
<text x="119.9" y="220" transform="rotate(90 119.9 220)">D5 PWM</text>
<text x="123.4" y="220" transform="rotate(90 123.4 220)">D6 PWM</text>
<text x="134.2" y="220.1" transform="rotate(90 134.2 220.1)">D9 PWM</text>
<text x="137.9" y="216.2" transform="rotate(90 137.9 216.2)">D10 PWM / SS</text>
<text x="145" y="218.5" transform="rotate(90 145 218.5)">D12 / MISO</text>
<text x="148.6" y="219.1" transform="rotate(90 148.6 219.1)">D13 / SCK</text>
<text x="109.2" y="224.3" transform="rotate(90 109.2 224.3)">D2</text>
<text x="116.3" y="224.2" transform="rotate(90 116.3 224.2)">D4</text>
<text x="127.2" y="224.4" transform="rotate(90 127.2 224.4)">D7</text>
<text x="130.7" y="224.4" transform="rotate(90 130.7 224.4)">D8</text>
</g>
<g font-size="1.4">
<text x="127.9" y="41.7">LED1</text>
<text x="127.9" y="46.9">LED2</text>
<text x="127.9" y="52.2">LED3</text>
<text x="127.9" y="57.5">LED4</text>
<text x="127.9" y="68.2">LED3</text>
<text x="127.9" y="73.4">LED2</text>
<text x="127.9" y="78.7">LED3</text>
<text x="127.9" y="84">LED4</text>
<text x="127.9" y="94.6">LED3</text>
<text x="127.9" y="99.9">LED2</text>
<text x="127.9" y="105.2">LED3</text>
<text x="127.9" y="110.4">LED4</text>
<text x="127.9" y="121.1">LED3</text>
<text x="127.9" y="126.4">LED2</text>
<text x="127.9" y="131.7">LED3</text>
<text x="127.9" y="136.9">LED4</text>
</g>
<g font-size="1.1">
<text x="152" y="209.5" transform="rotate(-180 152 209.5)">GND</text>
<text x="151.9" y="211" transform="rotate(-180 151.9 211)">V+</text>
<text x="168.3" y="254.9" transform="rotate(90 168.3 254.9)">+</text>
<text x="41" y="258.8" transform="rotate(90 41 258.8)">BUTTON</text>
<text x="42.4" y="259.6" transform="rotate(90 42.4 259.6)">PUSH</text>
</g>
<g font-size=".8">
<text x="124.8" y="40.2">PWM</text>
<text x="124.8" y="41.4">V+</text>
<text x="124.8" y="42.6">GND</text>
<text x="124.8" y="47.9">GND</text>
<text x="124.8" y="45.5">PWM</text>
<text x="124.8" y="46.7">V+</text>
<text x="124.8" y="53.2">GND</text>
<text x="124.8" y="50.8">PWM</text>
<text x="124.8" y="51.9">V+</text>
<text x="124.8" y="58.5">GND</text>
<text x="124.8" y="56">PWM</text>
<text x="124.8" y="57.2">V+</text>
<text x="124.8" y="69">GND</text>
<text x="124.8" y="66.6">PWM</text>
<text x="124.8" y="71.9">PWM</text>
<text x="124.8" y="67.8">V+</text>
<text x="124.8" y="74.3">GND</text>
<text x="124.8" y="77.2">PWM</text>
<text x="124.8" y="73.1">V+</text>
<text x="124.8" y="79.6">GND</text>
<text x="124.8" y="82.5">PWM</text>
<text x="124.8" y="78.4">V+</text>
<text x="124.8" y="83.7">V+</text>
<text x="124.8" y="84.9">GND</text>
<text x="124.8" y="95.5">GND</text>
<text x="124.8" y="93.1">PWM</text>
<text x="124.8" y="94.3">V+</text>
<text x="124.8" y="100.8">GND</text>
<text x="124.8" y="98.4">PWM</text>
<text x="124.8" y="99.6">V+</text>
<text x="124.8" y="106.1">GND</text>
<text x="124.8" y="103.7">PWM</text>
<text x="124.8" y="104.9">V+</text>
<text x="124.8" y="111.4">GND</text>
<text x="124.8" y="109">PWM</text>
<text x="124.8" y="110.2">V+</text>
<text x="124.8" y="119.5">PWM</text>
<text x="124.8" y="122">GND</text>
<text x="124.8" y="124.8">PWM</text>
<text x="124.8" y="120.7">V+</text>
<text x="124.8" y="127.3">GND</text>
<text x="124.8" y="130.1">PWM</text>
<text x="124.8" y="126">V+</text>
<text x="124.8" y="131.3">V+</text>
<text x="124.8" y="132.5">GND</text>
<text x="124.8" y="137.8">GND</text>
<text x="124.8" y="135.4">PWM</text>
<text x="124.8" y="136.6">V+</text>
</g>
</svg>
